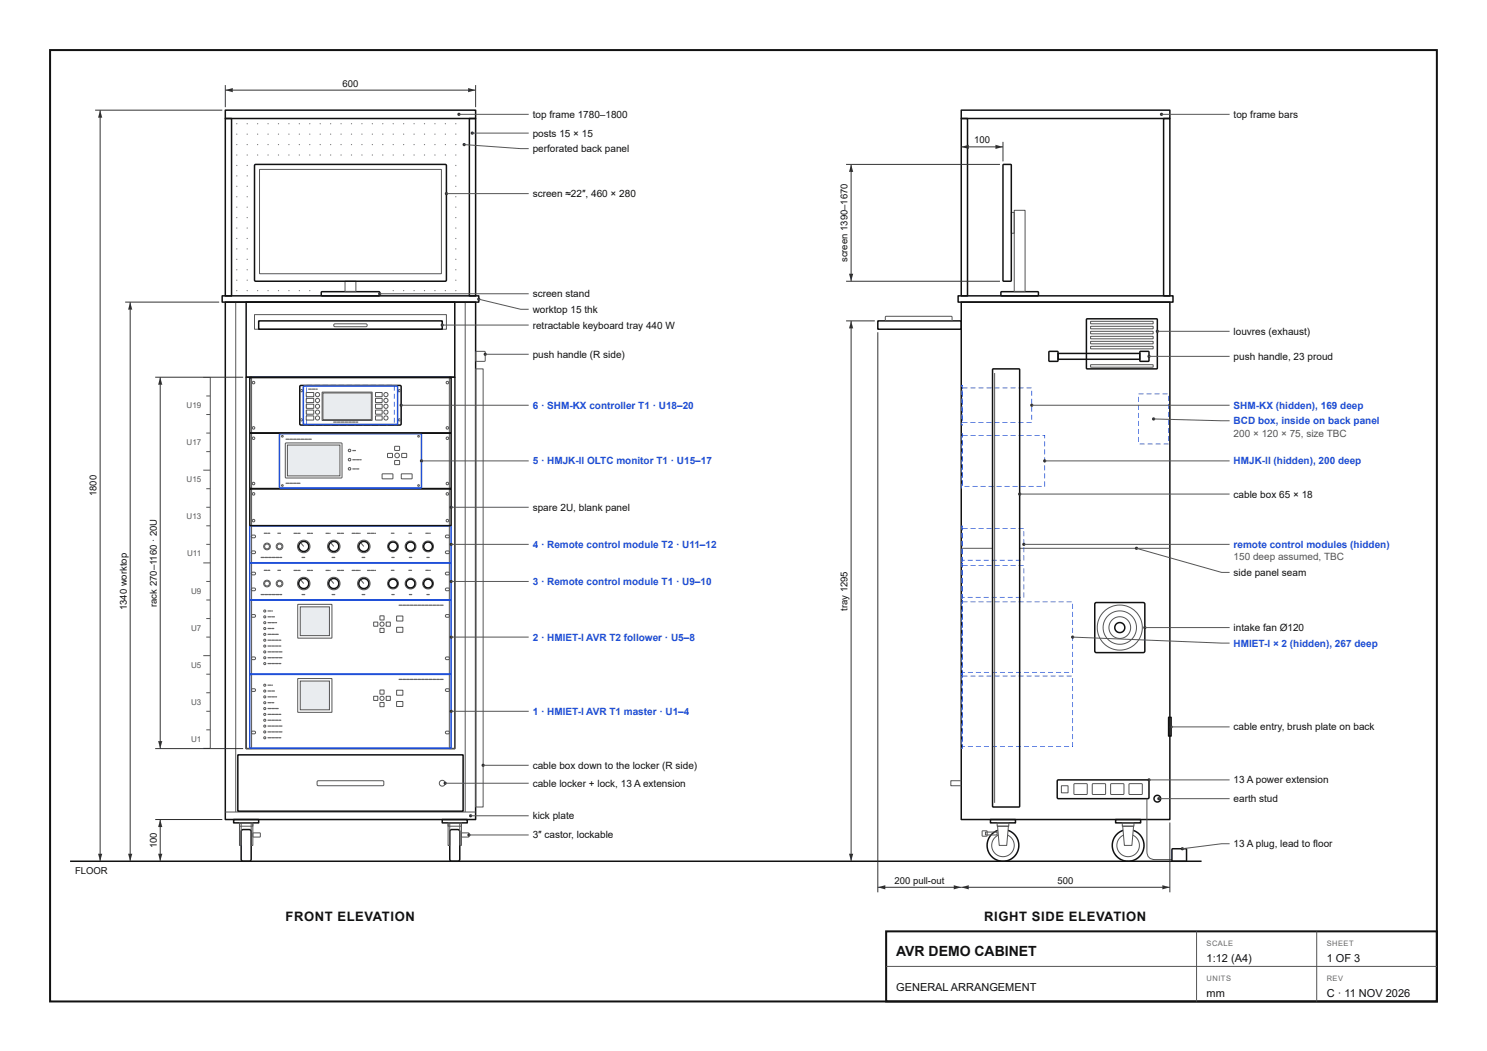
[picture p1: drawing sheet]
<svg xmlns="http://www.w3.org/2000/svg" width="297mm" height="210mm" viewBox="0 0 297 210" stroke-linecap="round" stroke-linejoin="round" font-family="sans-serif">
<path d="M45 60.3h50v103.4h-50zM49.2 75.3h41.6v74.2h-41.6zM47.5 150.8l44.9-.1 .1 11.2-44.9 .1zM14 172h226M46.7 163.7h5v.6h-5zM48.3 165.8l.3-.1h1.2l.4 .3v5.6l-.4 .4h-1.3l-.3-.3v-5.6zM88.3 163.7h5v.6h-5zM90 165.8l.3-.1h1.2l.3 .3v5.6l-.3 .4h-1.3l-.4-.3v-5.6z" fill="none" stroke="#111" stroke-width=".3"/>
<g fill="none" stroke="#555" stroke-width=".2">
<path d="M47.1 60.3v101.9M49.2 75.3h1.1v74.2h-1.1zM89.8 75.3h1v74.2h-1zM92.9 60.3v101.9M50.3 137.6l.5-.1a.27 .27 0 0 1 .2 .3 .27 .27 0 0 1-.2 .3l-.5-.1zM89 137.6l.5-.1a.27 .27 0 0 1 .3 .3 .27 .27 0 0 1-.3 .3l-.5-.1zM50.3 146.1l.5-.1a.27 .27 0 0 1 .2 .3 .27 .27 0 0 1-.2 .3l-.5-.1zM63.4 156l13-.1 .2 .2 .1 .6-.3 .2h-12.8l-.2-.1zM89 146.1l.5-.1a.27 .27 0 0 1 .3 .3 .27 .27 0 0 1-.3 .3l-.5-.1zM45 162.2h50M47.8 164.3h.4v4.5h-.4zM47.8 164.3h2.7v.7h-2.7z"/>
<path d="M50.2 164.3h.3v4.5h-.3zM50.5 166.4l1.4-.1 .1 .8-1.4 .1zM89.5 164.3h.3v4.5h-.3zM89.5 164.3h2.7v.7h-2.7zM91.8 164.3h.4v4.5h-.4zM92.2 166.4l1.4-.1 .1 .8-1.5 .1z"/>
<circle cx="52.9" cy="136.8" r=".21"/>
<circle cx="88.3" cy="156.4" r=".58"/>
</g>
<path d="M49.9 134.7h40.2v14.7h-40.2z" fill="none" stroke="#1d4ed8" stroke-width=".3"/>
<path d="M53.5 136.7h.6l.1 .1-.6 .2zM54.2 136.9a.16 .16 0 0 1 .3 0 .16 .16 0 0 1-.3 0z" fill="#666"/>
<circle cx="52.9" cy="138" r=".21" fill="none" stroke="#555" stroke-width=".2"/>
<path d="M53.5 137.9h.6l.1 .1-.6 .1zM54.2 137.9h.6l.1 .1-.6 .1z" fill="#666"/>
<circle cx="52.9" cy="139.2" r=".21" fill="none" stroke="#555" stroke-width=".2"/>
<path d="M53.5 139.1l.6-.1 .1 .2-.6 .1zM54.2 139.1l.6-.1 .1 .2-.6 .1zM55 139.1l.3-.1v.2l-.3 .1z" fill="#666"/>
<circle cx="52.9" cy="140.3" r=".21" fill="none" stroke="#555" stroke-width=".2"/>
<path d="M53.5 140.2h.6l.1 .1-.6 .2zM54.2 140.2h.5l.1 .2h-.5z" fill="#666"/>
<circle cx="52.9" cy="141.5" r=".21" fill="none" stroke="#555" stroke-width=".2"/>
<path d="M53.5 141.4h.6l.1 .1-.6 .1zM54.2 141.4h.6l.1 .1-.6 .1zM55 141.4h.6l.1 .1-.6 .1z" fill="#666"/>
<circle cx="52.9" cy="142.7" r=".21" fill="none" stroke="#555" stroke-width=".2"/>
<path d="M53.5 142.6l.6-.1 .1 .2-.6 .1zM54.2 142.6l.6-.1 .1 .2-.6 .1zM55 142.6l.6-.1 .1 .2-.6 .1zM55.7 142.6l.4-.1 .1 .2-.4 .1z" fill="#666"/>
<circle cx="52.9" cy="143.8" r=".21" fill="none" stroke="#555" stroke-width=".2"/>
<path d="M53.5 143.7h.6l.1 .1-.6 .2zM54.2 143.7h.6l.1 .1-.6 .2zM55 143.7h.6l.1 .1-.6 .2zM55.7 143.7h.4l.1 .2h-.4z" fill="#666"/>
<circle cx="52.9" cy="145" r=".21" fill="none" stroke="#555" stroke-width=".2"/>
<path d="M53.5 144.9h.6l.1 .1-.6 .1zM54.2 144.9h.6l.1 .1-.6 .1zM55 144.9h.6l.1 .1-.6 .1zM55.7 144.9h.6l.1 .1-.6 .1z" fill="#666"/>
<circle cx="52.9" cy="146.2" r=".21" fill="none" stroke="#555" stroke-width=".2"/>
<path d="M53.5 146.1l.6-.1 .1 .2-.6 .1zM54.2 146.1l.6-.1 .1 .2-.6 .1zM55 146.1l.6-.1 .1 .2-.6 .1zM55.7 146.1l.6-.1 .1 .2-.6 .1z" fill="#666"/>
<circle cx="52.9" cy="147.3" r=".21" fill="none" stroke="#555" stroke-width=".2"/>
<path d="M53.5 147.2h.6l.1 .1-.6 .2zM54.2 147.2h.6l.1 .1-.6 .2zM55 147.2h.6l.1 .1-.6 .2zM55.7 147.2h.4l.1 .2h-.4z" fill="#666"/>
<path d="M59.5 135.5h6.8v6.7h-6.8z" fill="none" stroke="#555" stroke-width=".2"/>
<path d="M60 136h5.8v5.8h-5.8z" fill="#e9ecef"/>
<g fill="none" stroke="#555" stroke-width=".2">
<path d="M60 136h5.8v5.8h-5.8zM74.7 139.1h.7v.8h-.7zM75.9 137.8h.8v.8h-.8zM77.2 139.1h.7v.8h-.7zM79.2 137.9h1.2v.9h-1.2zM75.9 140.3h.8v.8h-.8zM79.2 140.1h1.2v1h-1.2z"/>
<circle cx="76.3" cy="139.5" r=".42"/>
</g>
<path d="M79.6 135.6h.6l.2 .1-.7 .1zM80.4 135.6h.6l.1 .1-.6 .1zM81.1 135.6h.6l.2 .1-.7 .1zM81.9 135.6h.6l.1 .1-.6 .1zM82.6 135.6h.6l.2 .1-.7 .1zM83.4 135.6h.6l.1 .1-.6 .1zM84.1 135.6h.6l.2 .1-.7 .1zM84.9 135.6h.6l.1 .1-.6 .1zM85.6 135.6h.6l.2 .1-.7 .1zM86.4 135.6h.6l.1 .1-.6 .1zM87.1 135.6h.6l.2 .1-.7 .1zM87.9 135.6h.6l.1 .1-.6 .1z" fill="#666"/>
<path d="M49.9 119.9h40.2v14.7h-40.2z" fill="none" stroke="#1d4ed8" stroke-width=".3"/>
<g fill="none" stroke="#555" stroke-width=".2">
<path d="M50.3 131.3l.5-.1a.27 .27 0 0 1 .2 .3 .27 .27 0 0 1-.2 .2h-.5zM50.3 122.8l.5-.1a.27 .27 0 0 1 .2 .3 .27 .27 0 0 1-.2 .3l-.5-.1zM89 131.3l.5-.1a.27 .27 0 0 1 .3 .3 .27 .27 0 0 1-.3 .2h-.5zM89 122.8l.5-.1a.27 .27 0 0 1 .3 .3 .27 .27 0 0 1-.3 .3l-.5-.1z"/>
<circle cx="52.9" cy="122" r=".21"/>
</g>
<path d="M53.5 121.9h.6l.1 .1-.6 .1zM54.2 122a.16 .16 0 0 1 .3 0 .16 .16 0 0 1-.3 0z" fill="#666"/>
<circle cx="52.9" cy="123.2" r=".21" fill="none" stroke="#555" stroke-width=".2"/>
<path d="M53.5 123.1h.6l.1 .1-.6 .1zM54.2 123.1h.6l.1 .1-.6 .1z" fill="#666"/>
<circle cx="52.9" cy="124.4" r=".21" fill="none" stroke="#555" stroke-width=".2"/>
<path d="M53.5 124.3l.6-.1 .1 .1-.6 .2zM54.2 124.3l.6-.1 .1 .1-.6 .2zM55 124.3l.3-.1v.2l-.3 .1z" fill="#666"/>
<circle cx="52.9" cy="125.5" r=".21" fill="none" stroke="#555" stroke-width=".2"/>
<path d="M53.5 125.4h.6l.1 .1-.6 .1zM54.2 125.4h.5l.1 .2h-.5z" fill="#666"/>
<circle cx="52.9" cy="126.7" r=".21" fill="none" stroke="#555" stroke-width=".2"/>
<path d="M53.5 126.6h.6l.1 .1-.6 .1zM54.2 126.6h.6l.1 .1-.6 .1zM55 126.6h.6l.1 .1-.6 .1z" fill="#666"/>
<circle cx="52.9" cy="127.9" r=".21" fill="none" stroke="#555" stroke-width=".2"/>
<path d="M53.5 127.8l.6-.1 .1 .1-.6 .2zM54.2 127.8l.6-.1 .1 .1-.6 .2zM55 127.8l.6-.1 .1 .1-.6 .2zM55.7 127.8l.4-.1 .1 .2-.4 .1z" fill="#666"/>
<circle cx="52.9" cy="129" r=".21" fill="none" stroke="#555" stroke-width=".2"/>
<path d="M53.5 128.9h.6l.1 .1-.6 .1zM54.2 128.9h.6l.1 .1-.6 .1zM55 128.9h.6l.1 .1-.6 .1zM55.7 128.9h.4l.1 .2h-.4z" fill="#666"/>
<circle cx="52.9" cy="130.2" r=".21" fill="none" stroke="#555" stroke-width=".2"/>
<path d="M53.5 130.1h.6l.1 .1-.6 .1zM54.2 130.1h.6l.1 .1-.6 .1zM55 130.1h.6l.1 .1-.6 .1zM55.7 130.1h.6l.1 .1-.6 .1z" fill="#666"/>
<circle cx="52.9" cy="131.4" r=".21" fill="none" stroke="#555" stroke-width=".2"/>
<path d="M53.5 131.3l.6-.1 .1 .1-.6 .2zM54.2 131.3l.6-.1 .1 .1-.6 .2zM55 131.3l.6-.1 .1 .1-.6 .2zM55.7 131.3l.6-.1 .1 .1-.6 .2z" fill="#666"/>
<circle cx="52.9" cy="132.5" r=".21" fill="none" stroke="#555" stroke-width=".2"/>
<path d="M53.5 132.4h.6l.1 .1-.6 .1zM54.2 132.4h.6l.1 .1-.6 .1zM55 132.4h.6l.1 .1-.6 .1zM55.7 132.4h.4l.1 .2h-.4z" fill="#666"/>
<path d="M59.5 120.7h6.8v6.7h-6.8z" fill="none" stroke="#555" stroke-width=".2"/>
<path d="M60 121.2h5.8v5.7h-5.8z" fill="#e9ecef"/>
<g fill="none" stroke="#555" stroke-width=".2">
<path d="M60 121.2h5.8v5.7h-5.8zM74.7 124.3h.7v.7h-.7zM75.9 123h.8v.8h-.8zM75.9 125.5h.8v.8h-.8zM77.2 124.3h.7v.7h-.7zM79.2 123h1.2v1h-1.2zM79.2 125.3h1.2v1h-1.2z"/>
<circle cx="76.3" cy="124.6" r=".42"/>
</g>
<path d="M79.6 120.8l.6-.1 .2 .2-.7 .1zM80.4 120.8l.6-.1 .1 .2-.6 .1zM81.1 120.8l.6-.1 .2 .2-.7 .1zM81.9 120.8l.6-.1 .1 .2-.6 .1zM82.6 120.8l.6-.1 .2 .2-.7 .1zM83.4 120.8l.6-.1 .1 .2-.6 .1zM84.1 120.8l.6-.1 .2 .2-.7 .1zM84.9 120.8l.6-.1 .1 .2-.6 .1zM85.6 120.8l.6-.1 .2 .2-.7 .1zM86.4 120.8l.6-.1 .1 .2-.6 .1zM87.1 120.8l.6-.1 .2 .2-.7 .1zM87.9 120.8l.6-.1 .1 .2-.6 .1z" fill="#666"/>
<path d="M49.9 112.5l40.1-.1 .1 7.3-40.1 .1z" fill="none" stroke="#1d4ed8" stroke-width=".3"/>
<g fill="none" stroke="#555" stroke-width=".2">
<path d="M50.3 117.5l.5-.1a.27 .27 0 0 1 .2 .3 .27 .27 0 0 1-.2 .3l-.5-.1zM50.3 114.3h.5a.27 .27 0 0 1 .2 .2 .27 .27 0 0 1-.2 .3l-.5-.1zM89 117.5l.5-.1a.27 .27 0 0 1 .3 .3 .27 .27 0 0 1-.3 .3l-.5-.1zM89 114.3h.5a.27 .27 0 0 1 .3 .2 .27 .27 0 0 1-.3 .3l-.5-.1z"/>
<circle cx="53.3" cy="116.5" r=".67"/>
<circle cx="53.3" cy="116.5" r=".48"/>
</g>
<path d="M52.7 113.8h.6l.1 .1-.6 .1zM53.5 113.8h.4l.1 .1-.5 .1z" fill="#666"/>
<g fill="none" stroke="#555" stroke-width=".2">
<circle cx="55.8" cy="116.5" r=".67"/>
<circle cx="55.8" cy="116.5" r=".48"/>
</g>
<g fill="#666">
<path d="M55.4 113.8h.6l.1 .1-.6 .1z"/>
<path d="M52.1 118.6h.6l.1 .1-.6 .2zM52.8 118.6h.6l.1 .1-.6 .2zM53.6 118.6h.6l.1 .1-.6 .2zM54.3 118.6h.6l.1 .1-.6 .2zM55.1 118.6h.6l.1 .1-.6 .2zM55.8 118.6h.5l.1 .2-.5 .1z"/>
</g>
<g fill="none" stroke="#555" stroke-width=".2">
<path d="M60.1 115.8l.6 .7"/>
<circle cx="60.7" cy="116.5" r="1.25"/>
</g>
<circle cx="60.7" cy="116.5" r="1" fill="none" stroke="#111" stroke-width=".3"/>
<g fill="#666">
<path d="M60.3 118.6h.5l.2 .1-.7 .2z"/>
<path d="M58.7 113.8h.5l.2 .1-.7 .1zM59.4 113.8h.5l.1 .1-.5 .1z"/>
<path d="M61.3 113.8h.6l.1 .1-.6 .1zM62.1 113.8h.3l.1 .2h-.4z"/>
</g>
<g fill="none" stroke="#555" stroke-width=".2">
<path d="M66.1 115.8l.6 .7"/>
<circle cx="66.7" cy="116.5" r="1.25"/>
</g>
<circle cx="66.7" cy="116.5" r="1" fill="none" stroke="#111" stroke-width=".3"/>
<g fill="#666">
<path d="M66.3 118.6h.5l.2 .1-.7 .2z"/>
<path d="M65 113.8h.6l.2 .1-.7 .1zM65.8 113.9a.14 .14 0 0 1 .2 0 .14 .14 0 0 1-.2 0z"/>
<path d="M67.3 113.8h.6l.1 .1-.6 .1zM68.1 113.8h.5l.1 .1-.5 .1z"/>
</g>
<g fill="none" stroke="#555" stroke-width=".2">
<path d="M72.1 115.8l.6 .7"/>
<circle cx="72.7" cy="116.5" r="1.25"/>
</g>
<circle cx="72.7" cy="116.5" r="1" fill="none" stroke="#111" stroke-width=".3"/>
<g fill="#666">
<path d="M72.3 118.6h.5l.2 .1-.7 .2z"/>
<path d="M70.3 113.8h.5l.2 .1-.7 .1zM71 113.8h.6l.1 .1-.6 .1zM71.7 113.9a.15 .15 0 0 1 .3 0 .15 .15 0 0 1-.3 0z"/>
<path d="M73.3 113.8h.6l.1 .1-.6 .1zM74.1 113.8h.6l.1 .1-.6 .1zM74.8 113.9a.15 .15 0 0 1 .3 0 .15 .15 0 0 1-.3 0z"/>
</g>
<circle cx="78.5" cy="116.5" r="1.08" fill="none" stroke="#555" stroke-width=".2"/>
<circle cx="78.5" cy="116.5" r=".88" fill="none" stroke="#111" stroke-width=".3"/>
<g fill="#666">
<path d="M78.1 113.8h.6l.1 .1-.6 .1z"/>
<path d="M78.2 118.6h.5l.1 .1-.5 .2z"/>
</g>
<circle cx="82" cy="116.5" r="1.08" fill="none" stroke="#555" stroke-width=".2"/>
<circle cx="82" cy="116.5" r=".88" fill="none" stroke="#111" stroke-width=".3"/>
<g fill="#666">
<path d="M81.6 113.8h.6l.1 .1-.6 .1z"/>
<path d="M81.7 118.6h.5l.1 .1-.5 .2z"/>
</g>
<circle cx="85.5" cy="116.5" r="1.08" fill="none" stroke="#555" stroke-width=".2"/>
<circle cx="85.5" cy="116.5" r=".88" fill="none" stroke="#111" stroke-width=".3"/>
<g fill="#666">
<path d="M85.2 118.6h.5l.1 .1-.5 .2z"/>
<path d="M85 113.8h.6l.1 .1-.6 .1zM85.7 113.9a.16 .16 0 0 1 .3 0 .16 .16 0 0 1-.3 0z"/>
</g>
<path d="M49.9 105.1l40.1-.1 .1 7.3-40.1 .1z" fill="none" stroke="#1d4ed8" stroke-width=".3"/>
<g fill="none" stroke="#555" stroke-width=".2">
<path d="M50.3 110.1l.5-.1a.27 .27 0 0 1 .2 .3 .27 .27 0 0 1-.2 .3l-.5-.1zM50.3 106.9h.5a.27 .27 0 0 1 .2 .2 .27 .27 0 0 1-.2 .3l-.5-.1zM89 110.1l.5-.1a.27 .27 0 0 1 .3 .3 .27 .27 0 0 1-.3 .3l-.5-.1zM89 106.9h.5a.27 .27 0 0 1 .3 .2 .27 .27 0 0 1-.3 .3l-.5-.1z"/>
<circle cx="53.3" cy="109.1" r=".67"/>
<circle cx="53.3" cy="109.1" r=".48"/>
</g>
<path d="M52.7 106.4h.6l.1 .1-.6 .1zM53.5 106.4h.4l.1 .1-.5 .1z" fill="#666"/>
<g fill="none" stroke="#555" stroke-width=".2">
<circle cx="55.8" cy="109.1" r=".67"/>
<circle cx="55.8" cy="109.1" r=".48"/>
</g>
<g fill="#666">
<path d="M55.4 106.4h.6l.1 .1-.6 .1z"/>
<path d="M52.1 111.2h.6l.1 .1-.6 .2zM52.8 111.2h.6l.1 .1-.6 .2zM53.6 111.2h.6l.1 .1-.6 .2zM54.3 111.2h.6l.1 .1-.6 .2zM55.1 111.2h.6l.1 .1-.6 .2zM55.8 111.2h.5l.1 .2h-.5z"/>
</g>
<g fill="none" stroke="#555" stroke-width=".2">
<path d="M60.1 108.4l.6 .7"/>
<circle cx="60.7" cy="109.1" r="1.25"/>
</g>
<circle cx="60.7" cy="109.1" r="1" fill="none" stroke="#111" stroke-width=".3"/>
<g fill="#666">
<path d="M60.3 111.2h.5l.2 .1-.7 .2z"/>
<path d="M58.7 106.4h.5l.2 .1-.7 .1zM59.4 106.4h.5l.1 .1-.5 .1z"/>
<path d="M61.3 106.4h.6l.1 .1-.6 .1zM62.1 106.4h.3l.1 .2h-.4z"/>
</g>
<g fill="none" stroke="#555" stroke-width=".2">
<path d="M66.1 108.4l.6 .7"/>
<circle cx="66.7" cy="109.1" r="1.25"/>
</g>
<circle cx="66.7" cy="109.1" r="1" fill="none" stroke="#111" stroke-width=".3"/>
<g fill="#666">
<path d="M66.3 111.2h.5l.2 .1-.7 .2z"/>
<path d="M65 106.4h.6l.2 .1-.7 .1zM65.8 106.5a.14 .14 0 0 1 .2 0 .14 .14 0 0 1-.2 0z"/>
<path d="M67.3 106.4h.6l.1 .1-.6 .1zM68.1 106.4h.5l.1 .1-.5 .1z"/>
</g>
<g fill="none" stroke="#555" stroke-width=".2">
<path d="M72.1 108.4l.6 .7"/>
<circle cx="72.7" cy="109.1" r="1.25"/>
</g>
<circle cx="72.7" cy="109.1" r="1" fill="none" stroke="#111" stroke-width=".3"/>
<g fill="#666">
<path d="M72.3 111.2h.5l.2 .1-.7 .2z"/>
<path d="M70.3 106.4h.5l.2 .1-.7 .1zM71 106.4h.6l.1 .1-.6 .1zM71.7 106.5a.15 .15 0 0 1 .3 0 .15 .15 0 0 1-.3 0z"/>
<path d="M73.3 106.4h.6l.1 .1-.6 .1zM74.1 106.4h.6l.1 .1-.6 .1zM74.8 106.5a.15 .15 0 0 1 .3 0 .15 .15 0 0 1-.3 0z"/>
</g>
<circle cx="78.5" cy="109.1" r="1.08" fill="none" stroke="#555" stroke-width=".2"/>
<circle cx="78.5" cy="109.1" r=".88" fill="none" stroke="#111" stroke-width=".3"/>
<g fill="#666">
<path d="M78.1 106.4h.6l.1 .1-.6 .1z"/>
<path d="M78.2 111.2h.5l.1 .1-.5 .2z"/>
</g>
<circle cx="82" cy="109.1" r="1.08" fill="none" stroke="#555" stroke-width=".2"/>
<circle cx="82" cy="109.1" r=".88" fill="none" stroke="#111" stroke-width=".3"/>
<g fill="#666">
<path d="M81.6 106.4h.6l.1 .1-.6 .1z"/>
<path d="M81.7 111.2h.5l.1 .1-.5 .2z"/>
</g>
<circle cx="85.5" cy="109.1" r="1.08" fill="none" stroke="#555" stroke-width=".2"/>
<circle cx="85.5" cy="109.1" r=".88" fill="none" stroke="#111" stroke-width=".3"/>
<g fill="#666">
<path d="M85.2 111.2h.5l.1 .1-.5 .2z"/>
<path d="M85 106.4h.6l.1 .1-.6 .1zM85.7 106.5a.16 .16 0 0 1 .3 0 .16 .16 0 0 1-.3 0z"/>
</g>
<path d="M49.9 97.7l40.1-.1 .1 7.3-40.1 .1zM49.9 86.5h40.1l.1 11-40.1 .1z" fill="none" stroke="#111" stroke-width=".3"/>
<g fill="none" stroke="#555" stroke-width=".2">
<circle cx="50.6" cy="96.6" r=".25"/>
<circle cx="50.6" cy="98.6" r=".25"/>
<circle cx="50.6" cy="87.5" r=".25"/>
<circle cx="56.4" cy="97" r=".17"/>
<circle cx="56.4" cy="87.1" r=".17"/>
<circle cx="83.6" cy="87.1" r=".17"/>
<circle cx="83.6" cy="97" r=".17"/>
<circle cx="89.4" cy="98.6" r=".25"/>
<circle cx="89.4" cy="96.6" r=".25"/>
<circle cx="89.4" cy="87.5" r=".25"/>
<circle cx="50.6" cy="104" r=".25"/>
<circle cx="89.4" cy="104" r=".25"/>
</g>
<path d="M55.9 86.7l28.2-.1 .1 .2v10.6l-.2 .1-28.1-.1-.1-.1z" fill="none" stroke="#1d4ed8" stroke-width=".3"/>
<path d="M57.1 87.6h.6l.1 .1-.6 .1zM57.8 87.6h.6l.1 .1-.6 .1zM58.6 87.6h.6l.1 .1-.6 .1zM59.3 87.6h.6l.1 .1-.6 .1zM60.1 87.6h.6l.1 .1-.6 .1zM60.8 87.6h.6l.1 .1-.6 .1zM61.6 87.6h.6l.1 .1-.6 .1z" fill="#666"/>
<path d="M57 88.5h11.2l.1 .1v6.8l-.2 .1-11-.1-.1-.1z" fill="none" stroke="#555" stroke-width=".2"/>
<path d="M57.4 88.9h10.5v6.1h-10.5z" fill="#e9ecef"/>
<g fill="none" stroke="#555" stroke-width=".2">
<path d="M57.4 88.9h10.5v6.1h-10.5z"/>
<circle cx="69.8" cy="90" r=".25"/>
</g>
<path d="M70.4 89.9h.6l.1 .1-.6 .1z" fill="#666"/>
<circle cx="69.8" cy="91.8" r=".25" fill="none" stroke="#555" stroke-width=".2"/>
<path d="M70.4 91.7h.6l.1 .1-.6 .1zM71.1 91.7h.6l.2 .1-.7 .1zM71.9 91.8a.17 .17 0 0 1 .3 0 .17 .17 0 0 1-.3 0z" fill="#666"/>
<circle cx="69.8" cy="93.6" r=".25" fill="none" stroke="#555" stroke-width=".2"/>
<path d="M70.4 93.6l.6-.1 .1 .1-.6 .2zM71.1 93.6l.6-.1 .1 .1-.6 .2z" fill="#666"/>
<g fill="none" stroke="#555" stroke-width=".2">
<path d="M76.4 94.7l2-.1 .1 .9-2.1 .1zM77.4 90.6h1v.7h-1zM78.9 89.2h.9v.7h-.9zM78.9 92h.9v.8h-.9zM80.2 94.7l2-.1 .1 .9-2.1 .1zM80.3 90.6h.9v.7h-.9z"/>
<circle cx="79.3" cy="91" r=".46"/>
</g>
<path d="M57.1 96.4h.6l.1 .1-.6 .1zM57.8 96.4h.6l.1 .1-.6 .1zM58.6 96.4h.6l.1 .1-.6 .1zM59.3 96.4h.6l.1 .1-.6 .1z" fill="#666"/>
<path d="M49.9 75.4h40.1l.1 11-40.1 .1z" fill="none" stroke="#111" stroke-width=".3"/>
<g fill="none" stroke="#555" stroke-width=".2">
<circle cx="50.6" cy="76.4" r=".25"/>
<circle cx="89.4" cy="76.4" r=".25"/>
<circle cx="50.6" cy="85.5" r=".25"/>
<circle cx="89.4" cy="85.5" r=".25"/>
</g>
<path d="M62.9 76.9h1v.1h-1zM64.5 76.9h1v.1h-1zM66.1 76.9h1v.1h-1zM67.7 76.9h1v.1h-1zM69.3 76.9h1v.1h-1zM70.9 76.9h1v.1h-1zM72.5 76.9h1v.1h-1zM74.1 76.9h1v.1h-1zM75.7 76.9h1v.1h-1zM77.3 76.9h1v.1h-1zM78.7 77h.1v1h-.1zM78.7 78.6h.1v1h-.1zM78.7 80.2h.1v1h-.1zM78.7 81.8h.1v1h-.1zM78.7 83.4h.1v1h-.1zM77.7 84.9h1v.1h-1zM76.1 84.9h1v.1h-1zM74.5 84.9h1v.1h-1zM72.9 84.9h1v.1h-1zM71.3 84.9h1v.1h-1zM69.7 84.9h1v.1h-1zM68.1 84.9h1v.1h-1zM66.5 84.9h1v.1h-1zM64.9 84.9h1v.1h-1zM63.3 84.9h1v.1h-1zM61.7 84.9h1v.1h-1zM61.2 83.7h.1v1h-.1zM61.2 82.1h.1v1h-.1zM61.2 80.5h.1v1h-.1zM61.2 78.9h.1v1h-.1zM61.2 77.3h.1v1h-.1zM61.3 76.9h1v.1h-1z" fill="#1d4ed8"/>
<path d="M59.9 77h20.1l.1 .2v7.5l-.2 .2h-19.9l-.1-.3z" fill="none" stroke="#111" stroke-width=".3"/>
<g fill="none" stroke="#555" stroke-width=".2">
<circle cx="60.3" cy="78" r=".22"/>
<circle cx="79.8" cy="78" r=".22"/>
<circle cx="60.3" cy="83.8" r=".22"/>
<circle cx="79.8" cy="83.8" r=".22"/>
</g>
<path d="M60.6 77.2l18.7-.1 .1 .2v7.3l-.2 .2-18.5-.1-.1-.1z" fill="none" stroke="#1d4ed8" stroke-width=".3"/>
<path d="M61.6 77.6h.6l.1 .1-.6 .1zM62.3 77.6h.6l.1 .1-.6 .1zM63.1 77.6h.3l.1 .2h-.4z" fill="#666"/>
<g fill="none" stroke="#555" stroke-width=".2">
<path d="M61.2 78.4h1.4v.8h-1.4zM61.2 79.6h1.4v.8h-1.4zM64.4 78.3h9.9v5.7h-9.9zM75 78.4h1.3v.8h-1.3zM75 79.6h1.3v.8h-1.3zM61.2 80.7h1.4v.8h-1.4zM61.2 81.9h1.4v.8h-1.4zM61.2 83.1h1.4v.8h-1.4zM75 80.7h1.3v.8h-1.3zM75 81.9h1.3v.8h-1.3zM75 83.1h1.3v.8h-1.3z"/>
<circle cx="63.4" cy="80" r=".42"/>
<circle cx="63.4" cy="78.8" r=".42"/>
<circle cx="77.1" cy="80" r=".42"/>
<circle cx="77.1" cy="78.8" r=".42"/>
<circle cx="63.4" cy="83.5" r=".42"/>
<circle cx="63.4" cy="82.3" r=".42"/>
<circle cx="63.4" cy="81.1" r=".42"/>
<circle cx="77.1" cy="83.5" r=".42"/>
<circle cx="77.1" cy="82.3" r=".42"/>
<circle cx="77.1" cy="81.1" r=".42"/>
</g>
<path d="M64.5 78.5h9.7v5.3h-9.7z" fill="#e9ecef"/>
<path d="M64.5 78.5h9.7v5.3h-9.7z" fill="none" stroke="#555" stroke-width=".2"/>
<path d="M66.6 84.2h.6l.1 .1-.6 .1zM67.3 84.2h.6l.1 .1-.6 .1zM68.1 84.2h.6l.1 .1-.6 .1zM68.8 84.2h.6l.1 .1-.6 .1zM69.6 84.2h.6l.1 .1-.6 .1zM70.3 84.2h.6l.1 .1-.6 .1zM71.1 84.2h.4l.1 .1-.5 .1z" fill="#666"/>
<path d="M44.4 59.1h51.2v1.2h-51.2zM49.2 60.3h41.6v15h-41.6zM51.7 64.1h36.6v1.6h-36.5z" fill="none" stroke="#111" stroke-width=".3"/>
<path d="M50.8 62.8h38.4v2.9h-38.4zM66.7 64.7h6.4a.29 .29 0 0 1 .2 .3 .29 .29 0 0 1-.2 .2h-6.2l-.2-.1z" fill="none" stroke="#555" stroke-width=".2"/>
<g fill="#777">
<circle cx="47.3" cy="58" r=".12"/>
<circle cx="47.3" cy="56" r=".12"/>
<circle cx="47.3" cy="53.9" r=".12"/>
<circle cx="47.3" cy="51.8" r=".12"/>
<circle cx="47.3" cy="49.7" r=".12"/>
<circle cx="47.3" cy="47.6" r=".12"/>
<circle cx="47.3" cy="45.5" r=".12"/>
<circle cx="47.3" cy="43.5" r=".12"/>
<circle cx="47.3" cy="41.4" r=".12"/>
<circle cx="47.3" cy="39.3" r=".12"/>
<circle cx="47.3" cy="37.2" r=".12"/>
<circle cx="47.3" cy="35.1" r=".12"/>
<circle cx="47.3" cy="33" r=".12"/>
<circle cx="47.3" cy="31" r=".12"/>
<circle cx="47.3" cy="28.9" r=".12"/>
<circle cx="47.3" cy="26.8" r=".12"/>
<circle cx="47.3" cy="24.7" r=".12"/>
<circle cx="49.4" cy="58" r=".12"/>
<circle cx="49.4" cy="56" r=".12"/>
<circle cx="49.4" cy="53.9" r=".12"/>
<circle cx="49.4" cy="51.8" r=".12"/>
<circle cx="49.4" cy="49.7" r=".12"/>
<circle cx="49.4" cy="47.6" r=".12"/>
<circle cx="49.4" cy="45.5" r=".12"/>
<circle cx="49.4" cy="43.5" r=".12"/>
<circle cx="49.4" cy="41.4" r=".12"/>
<circle cx="49.4" cy="39.3" r=".12"/>
<circle cx="49.4" cy="37.2" r=".12"/>
<circle cx="49.4" cy="35.1" r=".12"/>
<circle cx="49.4" cy="33" r=".12"/>
<circle cx="49.4" cy="31" r=".12"/>
<circle cx="49.4" cy="28.9" r=".12"/>
<circle cx="49.4" cy="26.8" r=".12"/>
<circle cx="49.4" cy="24.7" r=".12"/>
<circle cx="51.5" cy="58" r=".12"/>
<circle cx="51.5" cy="31" r=".12"/>
<circle cx="51.5" cy="28.9" r=".12"/>
<circle cx="51.5" cy="26.8" r=".12"/>
<circle cx="51.5" cy="24.7" r=".12"/>
<circle cx="53.5" cy="58" r=".12"/>
<circle cx="53.5" cy="31" r=".12"/>
<circle cx="53.5" cy="28.9" r=".12"/>
<circle cx="53.5" cy="26.8" r=".12"/>
<circle cx="53.5" cy="24.7" r=".12"/>
<circle cx="55.6" cy="58" r=".12"/>
<circle cx="55.6" cy="31" r=".12"/>
<circle cx="55.6" cy="28.9" r=".12"/>
<circle cx="55.6" cy="26.8" r=".12"/>
<circle cx="55.6" cy="24.7" r=".12"/>
<circle cx="57.7" cy="58" r=".12"/>
<circle cx="57.7" cy="31" r=".12"/>
<circle cx="57.7" cy="28.9" r=".12"/>
<circle cx="57.7" cy="26.8" r=".12"/>
<circle cx="57.7" cy="24.7" r=".12"/>
<circle cx="59.8" cy="58" r=".12"/>
<circle cx="59.8" cy="31" r=".12"/>
<circle cx="59.8" cy="28.9" r=".12"/>
<circle cx="59.8" cy="26.8" r=".12"/>
<circle cx="59.8" cy="24.7" r=".12"/>
<circle cx="61.9" cy="58" r=".12"/>
<circle cx="61.9" cy="31" r=".12"/>
<circle cx="61.9" cy="28.9" r=".12"/>
<circle cx="61.9" cy="26.8" r=".12"/>
<circle cx="61.9" cy="24.7" r=".12"/>
<circle cx="64" cy="31" r=".12"/>
<circle cx="64" cy="28.9" r=".12"/>
<circle cx="64" cy="26.8" r=".12"/>
<circle cx="64" cy="24.7" r=".12"/>
<circle cx="66" cy="31" r=".12"/>
<circle cx="66" cy="28.9" r=".12"/>
<circle cx="66" cy="26.8" r=".12"/>
<circle cx="66" cy="24.7" r=".12"/>
<circle cx="68.1" cy="31" r=".12"/>
<circle cx="68.1" cy="28.9" r=".12"/>
<circle cx="68.1" cy="26.8" r=".12"/>
<circle cx="68.1" cy="24.7" r=".12"/>
<circle cx="70.2" cy="31" r=".12"/>
<circle cx="70.2" cy="28.9" r=".12"/>
<circle cx="70.2" cy="26.8" r=".12"/>
<circle cx="70.2" cy="24.7" r=".12"/>
<circle cx="72.3" cy="31" r=".12"/>
<circle cx="72.3" cy="28.9" r=".12"/>
<circle cx="72.3" cy="26.8" r=".12"/>
<circle cx="72.3" cy="24.7" r=".12"/>
<circle cx="74.4" cy="31" r=".12"/>
<circle cx="74.4" cy="28.9" r=".12"/>
<circle cx="74.4" cy="26.8" r=".12"/>
<circle cx="74.4" cy="24.7" r=".12"/>
<circle cx="76.5" cy="31" r=".12"/>
<circle cx="76.5" cy="28.9" r=".12"/>
<circle cx="76.5" cy="26.8" r=".12"/>
<circle cx="76.5" cy="24.7" r=".12"/>
<circle cx="78.5" cy="58" r=".12"/>
<circle cx="78.5" cy="31" r=".12"/>
<circle cx="78.5" cy="28.9" r=".12"/>
<circle cx="78.5" cy="26.8" r=".12"/>
<circle cx="78.5" cy="24.7" r=".12"/>
<circle cx="80.6" cy="58" r=".12"/>
<circle cx="80.6" cy="31" r=".12"/>
<circle cx="80.6" cy="28.9" r=".12"/>
<circle cx="80.6" cy="26.8" r=".12"/>
<circle cx="80.6" cy="24.7" r=".12"/>
<circle cx="82.7" cy="58" r=".12"/>
<circle cx="82.7" cy="31" r=".12"/>
<circle cx="82.7" cy="28.9" r=".12"/>
<circle cx="82.7" cy="26.8" r=".12"/>
<circle cx="82.7" cy="24.7" r=".12"/>
<circle cx="84.8" cy="58" r=".12"/>
<circle cx="84.8" cy="31" r=".12"/>
<circle cx="84.8" cy="28.9" r=".12"/>
<circle cx="84.8" cy="26.8" r=".12"/>
<circle cx="84.8" cy="24.7" r=".12"/>
<circle cx="86.9" cy="58" r=".12"/>
<circle cx="86.9" cy="31" r=".12"/>
<circle cx="86.9" cy="28.9" r=".12"/>
<circle cx="86.9" cy="26.8" r=".12"/>
<circle cx="86.9" cy="24.7" r=".12"/>
<circle cx="89" cy="58" r=".12"/>
<circle cx="89" cy="31" r=".12"/>
<circle cx="89" cy="28.9" r=".12"/>
<circle cx="89" cy="26.8" r=".12"/>
<circle cx="89" cy="24.7" r=".12"/>
<circle cx="91" cy="58" r=".12"/>
<circle cx="91" cy="56" r=".12"/>
<circle cx="91" cy="53.9" r=".12"/>
<circle cx="91" cy="51.8" r=".12"/>
<circle cx="91" cy="49.7" r=".12"/>
<circle cx="91" cy="47.6" r=".12"/>
<circle cx="91" cy="45.5" r=".12"/>
<circle cx="91" cy="43.5" r=".12"/>
<circle cx="91" cy="41.4" r=".12"/>
<circle cx="91" cy="39.3" r=".12"/>
<circle cx="91" cy="37.2" r=".12"/>
<circle cx="91" cy="35.1" r=".12"/>
<circle cx="91" cy="33" r=".12"/>
<circle cx="91" cy="31" r=".12"/>
<circle cx="91" cy="28.9" r=".12"/>
<circle cx="91" cy="26.8" r=".12"/>
<circle cx="91" cy="24.7" r=".12"/>
</g>
<g fill="none" stroke="#111" stroke-width=".3">
<path d="M45 23.7h1.3v35.4h-1.3zM45 22h50v1.7h-50zM50.9 32.9h38.1l.2 .2-.1 22.9-.2 .2-37.9-.1-.2-.2zM93.8 23.7h1.2v35.4h-1.2zM192 23.7h1.2v35.4h-1.2zM192 22h41.7v1.7h-41.7zM200.4 32.9l1.4-.1 .2 .2v23l-.2 .2h-1.3l-.2-.2zM232.4 23.7h1.3v35.4h-1.3zM64.2 58.3l11.5-.1 .1 .2v.5l-.1 .2h-11.4l-.1-.2zM191.4 59.1h42.9v1.2h-42.9zM200 58.3l7.2-.1 .2 .2v.5l-.2 .2h-7.1l-.2-.2zM175.4 64.1h16.5l.1 1.6h-16.6z"/>
<path d="M192 60.3h41.7v103.4h-41.7zM197.8 163.7h5v.6h-5zM222.8 163.7h5v.6h-5z"/>
<circle cx="200.3" cy="168.8" r="3.2"/>
<circle cx="225.3" cy="168.8" r="3.2"/>
</g>
<g fill="none" stroke="#555" stroke-width=".2">
<path d="M51.9 33.9h36.2v20.7h-36.2zM68.9 56.2h2.2v2h-2.2zM202 42.4h.6v4.2h-.6zM202.6 42h2.1v16.2h-2.1zM95 73.7h1.5v87.5h-1.5zM95 70.2h1.9v1.9h-1.9zM176.9 63.2h13.1l.2 .1v.6l-.2 .2h-13l-.2-.2zM192 109.5h6.2M203.7 109.5h30M192 155.9h-2.1v1h2.1M196.2 166h.9v1h-.9zM196.8 166.2h2.4v.5h-2.4z"/>
<path d="M199.2 164.3h2.3v.7h-2.3zM199.2 165h2.2l-.3 3.8h-1.5zM224.2 164.3h2.3v.7h-2.3zM224.2 165h2.2l-.3 3.8h-1.5z"/>
<circle cx="200.3" cy="168.8" r="2.25"/>
<circle cx="225.3" cy="168.8" r="2.25"/>
</g>
<g fill="#1d4ed8">
<path d="M192.2 136h.1v1h-.1zM192.2 137.6h.1v1h-.1zM192.2 139.2h.1v1h-.1zM192.2 140.8h.1v1h-.1zM192.2 142.4h.1v1h-.1zM192.2 144h.1v1h-.1zM192.2 145.6h.1v1h-.1zM192.2 147.2h.1v1h-.1zM192.2 148.8h.1v.7h-.4v-.2h.2l-.1 .1h.2zM191.9 147.7h.2v1h-.2zM191.9 146.1h.2v1h-.2zM191.9 144.5h.2v1h-.2zM191.9 142.9h.2v1h-.2zM191.9 141.3h.2v1h-.2zM191.9 139.7h.2v1h-.2zM191.9 138.1h.2v1h-.2zM191.9 136.5h.2v1h-.2zM191.9 134.9h.2v1h-.2zM192 134.6h.3v.8h-.1v-.7h-.2z"/>
<path d="M193.8 134.9h1v.2h-1zM195.4 134.9h1v.2h-1zM197 134.9h1v.2h-1zM198.6 134.9h1v.2h-1zM200.2 134.9h1v.2h-1zM201.8 134.9h1v.2h-1zM203.4 134.9h1v.2h-1zM205 134.9h1v.2h-1zM206.6 134.9h1v.2h-1zM208.2 134.9h1v.2h-1zM209.8 134.9h1v.2h-1zM211.4 134.9h1v.2h-1zM213 134.9h1v.2h-1zM214.2 135.4h.1v1h-.1zM214.2 137h.1v1h-.1zM214.2 138.6h.1v1h-.1zM214.2 140.2h.1v1h-.1zM214.2 141.8h.1v1h-.1zM214.2 143.4h.1v1h-.1zM214.2 145h.1v1h-.1zM214.2 146.6h.1v1h-.1zM214.2 148.2h.1v1h-.2v-.2l.1 .1zM212.5 149h1v.2h-1zM210.9 149h1v.2h-1zM209.3 149h1v.2h-1zM207.7 149h1v.2h-1zM206.1 149h1v.2h-1zM204.5 149h1v.2h-1zM202.9 149h1v.2h-1zM201.3 149h1v.2h-1zM199.7 149h1v.2h-1zM198.1 149h1v.2h-1zM196.5 149h1v.2h-1zM194.9 149h1v.2h-1zM193.3 149h1v.2h-1zM192.2 148.6h.1l-.1 .5 .5-.1v.2h-.5zM192.2 147h.1v1h-.1zM192.2 145.4h.1v1h-.1zM192.2 143.8h.1v1h-.1zM192.2 142.2h.1v1h-.1zM192.2 140.6h.1v1h-.1zM192.2 139h.1v1h-.1zM192.2 137.4h.1v1h-.1zM192.2 135.8h.1v1h-.1zM192.2 134.9h1v.2l-1-.1 .1 .2h-.1z"/>
<path d="M192.2 121.2h.1v1h-.1zM192.2 122.8h.1v1h-.1zM192.2 124.4h.1v1h-.1zM192.2 126h.1v1h-.1zM192.2 127.6h.1v1h-.1zM192.2 129.2h.1v1h-.1zM192.2 130.8h.1v1h-.1zM192.2 132.4h.1v1h-.1zM192.2 134h.1v.7h-.4v-.2h.2l-.1 .1h.2zM191.9 132.9h.2v1h-.2zM191.9 131.3h.2v1h-.2zM191.9 129.7h.2v1h-.2zM191.9 128.1h.2v1h-.2zM191.9 126.5h.2v1h-.2zM191.9 124.9h.2v1h-.2zM191.9 123.3h.2v1h-.2zM191.9 121.7h.2v1h-.2zM191.9 120.1h.2v1h-.2zM192 119.8h.3v.8h-.1v-.7h-.2z"/>
<path d="M193.8 120.1h1v.2h-1zM195.4 120.1h1v.2h-1zM197 120.1h1v.2h-1zM198.6 120.1h1v.2h-1zM200.2 120.1h1v.2h-1zM201.8 120.1h1v.2h-1zM203.4 120.1h1v.2h-1zM205 120.1h1v.2h-1zM206.6 120.1h1v.2h-1zM208.2 120.1h1v.2h-1zM209.8 120.1h1v.2h-1zM211.4 120.1h1v.2h-1zM213 120.1h1v.2h-1zM214.2 120.6h.1v1h-.1zM214.2 122.2h.1v1h-.1zM214.2 123.8h.1v1h-.1zM214.2 125.4h.1v1h-.1zM214.2 127h.1v1h-.1zM214.2 128.6h.1v1h-.1zM214.2 130.2h.1v1h-.1zM214.2 131.8h.1v1h-.1zM214.2 133.4h.1v.9h-.2v-.1l.1 .1zM212.5 134.2h1v.1h-1zM210.9 134.2h1v.1h-1zM209.3 134.2h1v.1h-1zM207.7 134.2h1v.1h-1zM206.1 134.2h1v.1h-1zM204.5 134.2h1v.1h-1zM202.9 134.2h1v.1h-1zM201.3 134.2h1v.1h-1zM199.7 134.2h1v.1h-1zM198.1 134.2h1v.1h-1zM196.5 134.2h1v.1h-1zM194.9 134.2h1v.1h-1zM193.3 134.2h1v.1h-1zM192.2 133.8h.1l-.1 .5 .5-.1v.1h-.5zM192.2 132.2h.1v1h-.1zM192.2 130.6h.1v1h-.1zM192.2 129h.1v1h-.1zM192.2 127.4h.1v1h-.1zM192.2 125.8h.1v1h-.1zM192.2 124.2h.1v1h-.1zM192.2 122.6h.1v1h-.1zM192.2 121h.1v1h-.1zM192.2 120.1h1v.2l-1-.1 .1 .2h-.1z"/>
<path d="M192.2 113.8h.1v1h-.1zM192.2 115.4h.1v1h-.1zM192.2 117h.1v1h-.1zM192.2 118.6h.1v1h-.1zM191.9 118.6h.2v1h-.2zM191.9 117h.2v1h-.2zM191.9 115.4h.2v1h-.2zM191.9 113.8h.2v1h-.2zM191.9 112.4h.4v.8h-.1v-.8h-.2l.1 .8h-.2z"/>
<path d="M193.8 112.9h1v.1h-1zM195.4 112.9h1v.1h-1zM197 112.9h1v.1h-1zM198.6 112.9h1v.1h-1zM200.2 112.9h1v.1h-1zM201.8 112.9h1v.1h-1zM203.4 112.9h1v.1h-1zM204.4 113.5h.2v1h-.2zM204.4 115.1h.2v1h-.2zM204.4 116.7h.2v1h-.2zM204.4 118.3h.2v1.1l-.1-.2-.1 .1zM202.9 119.2h1v.2h-1zM201.3 119.2h1v.2h-1zM199.7 119.2h1v.2h-1zM198.1 119.2h1v.2h-1zM196.5 119.2h1v.2h-1zM194.9 119.2h1v.2h-1zM193.3 119.2h1v.2h-1zM192.2 118.7h.1l-.1 .6 .5-.1v.2h-.5zM192.2 117.1h.1v1h-.1zM192.2 115.5h.1v1h-.1zM192.2 113.9h.1v1h-.1zM192.2 112.9h1v.1l-1-.1 .1 .4h-.1z"/>
<path d="M192.2 106.4h.1v1h-.1zM192.2 108h.1v1h-.1zM192.2 109.6h.1v1h-.1zM192.2 111.2h.1v1h-.1zM191.9 111.2h.2v1h-.2zM191.9 109.6h.2v1h-.2zM191.9 108h.2v1h-.2zM191.9 106.4h.2v1h-.2zM191.9 105h.4v.8h-.1v-.8h-.2l.1 .8h-.2z"/>
<path d="M193.8 105.5h1v.1h-1zM195.4 105.5h1v.1h-1zM197 105.5h1v.1h-1zM198.6 105.5h1v.1h-1zM200.2 105.5h1v.1h-1zM201.8 105.5h1v.1h-1zM203.4 105.5h1v.1h-1zM204.4 106.1h.2v1h-.2zM204.4 107.7h.2v1h-.2zM204.4 109.3h.2v1h-.2zM204.4 110.9h.2v1.1l-.1-.2-.1 .1zM202.9 111.8h1v.2h-1zM201.3 111.8h1v.2h-1zM199.7 111.8h1v.2h-1zM198.1 111.8h1v.2h-1zM196.5 111.8h1v.2h-1zM194.9 111.8h1v.2h-1zM193.3 111.8h1v.2h-1zM192.2 111.3h.1l-.1 .6 .5-.1v.2h-.5zM192.2 109.7h.1v1h-.1zM192.2 108.1h.1v1h-.1zM192.2 106.5h.1v1h-.1zM192.2 105.5h1v.1l-1-.1 .1 .4h-.1z"/>
<path d="M192.2 88h.1v1h-.1zM192.2 89.6h.1v1h-.1zM192.2 91.2h.1v1h-.1zM192.2 92.8h.1v1h-.1zM192.2 94.4h.1v1h-.1zM192.2 96h.1v1h-.1zM191.9 96.6h.2l-.1 .9 .1-.1v.1h-.2zM191.9 95h.2v1h-.2zM191.9 93.4h.2v1h-.2zM191.9 91.8h.2v1h-.2zM191.9 90.2h.2v1h-.2zM191.9 88.6h.2v1h-.2zM191.9 87h.2v1h-.2zM192 86.6h.3v.8h-.1v-.8l-.2 .1z"/>
<path d="M193.8 86.9h1v.1h-1zM195.4 86.9h1v.1h-1zM197 86.9h1v.1h-1zM198.6 86.9h1v.1h-1zM200.2 86.9h1v.1h-1zM201.8 86.9h1v.1h-1zM203.4 86.9h1v.1h-1zM205 86.9h1v.1h-1zM206.6 86.9h1v.1h-1zM208.2 86.9h.5v.6h-.1l.1-.5h-.5zM208.6 88.1h.1v1h-.1zM208.6 89.7h.1v1h-.1zM208.6 91.3h.1v1h-.1zM208.6 92.9h.1v1h-.1zM208.6 94.5h.1v1h-.1zM208.6 96.1h.1v1.1v-.1h-.1zM207 97.1h1v.1h-1zM205.4 97.1h1v.1h-1zM203.8 97.1h1v.1h-1zM202.2 97.1h1v.1h-1zM200.6 97.1h1v.1h-1zM199 97.1h1v.1h-1zM197.4 97.1h1v.1h-1zM195.8 97.1h1v.1h-1zM194.2 97.1h1v.1h-1zM192.6 97.1h1v.1h-1zM192.2 95.9h.1v1h-.1zM192.2 94.3h.1v1h-.1zM192.2 92.7h.1v1h-.1zM192.2 91.1h.1v1h-.1zM192.2 89.5h.1v1h-.1zM192.2 87.9h.1v1h-.1zM192.2 86.9h1v.1h-1l.1 .3h-.1z"/>
<path d="M192.2 78.3h.1v1h-.1zM192.2 79.9h.1v1h-.1zM192.2 81.5h.1v1h-.1zM192.2 83.1h.1v1h-.1zM191.9 84.3h.2l-.1 .6h.2v-.2h.1v.3h-.4zM191.9 82.7h.2v1h-.2zM191.9 81.1h.2v1h-.2zM191.9 79.5h.2v1h-.2zM191.9 77.9h.2v1h-.2zM191.9 76.9h.4v.8h-.1v-.7h-.2l.1 .3h-.2z"/>
<path d="M193.8 77.4h1v.1h-1zM195.4 77.4h1v.1h-1zM197 77.4h1v.1h-1zM198.6 77.4h1v.1h-1zM200.2 77.4h1v.1h-1zM201.8 77.4h1v.1h-1zM203.4 77.4h1v.1h-1zM205 77.4h1v.1h-1zM206 78h.2v1h-.2zM206 79.6h.2v1h-.2zM206 81.2h.2v1h-.2zM206 82.8h.2v1h-.2zM205 84.3h1v.2h-1zM203.4 84.3h1v.2h-1zM201.8 84.3h1v.2h-1zM200.2 84.3h1v.2h-1zM198.6 84.3h1v.2h-1zM197 84.3h1v.2h-1zM195.4 84.3h1v.2h-1zM193.8 84.3h1v.2h-1zM192.2 84.4l1-.1v.2zM192.2 82.8h.1v1h-.1zM192.2 81.2h.1v1h-.1zM192.2 79.6h.1v1h-.1zM192.2 78h.1v1h-.1zM192.2 77.4h1v.1h-1z"/>
<path d="M229 78.6h1v.1h-1zM230.6 78.6h1v.1h-1zM232.2 78.6h1v.1h-1zM233.3 79.1h.2v1h-.2zM233.3 80.7h.2v1h-.2zM233.3 82.3h.2v1h-.2zM233.3 83.9h.2v1h-.2zM233.3 85.5h.2v1h-.2zM233.3 87.1h.2v1h-.2zM232.4 88.6h1v.1h-1zM230.8 88.6h1v.1h-1zM229.2 88.6h1v.1h-1zM227.6 88.6h1v.1h-1zM227.3 87.3h.2v1h-.2zM227.3 85.7h.2v1h-.2zM227.3 84.1h.2v1h-.2zM227.3 82.5h.2v1h-.2zM227.3 80.9h.2v1h-.2zM227.3 79.3h.2v1h-.2zM227.4 78.6h1v.1h-1z"/>
</g>
<g fill="none" stroke="#111" stroke-width=".3">
<path d="M198.3 73.7h5.2l.2 .1v87.2l-.2 .2h-5.1l-.2-.2zM209.5 70.2h1.8v1.9h-1.8zM211.3 70.6h16.4v1.1h-16.4zM217 63.7h14.1v9.9h-14.1zM227.7 70.2h1.7v1.9h-1.7zM218.8 120.4h9.8v9.8h-9.8zM211.2 155.8l18-.1 .3 .3v3.2l-.3 .3h-17.8l-.2-.3zM233.4 143.2h.5v3.8h-.5zM234.1 169.5h2.8v2.4h-2.8z"/>
<circle cx="223.7" cy="125.3" r="1"/>
<circle cx="231.2" cy="159.5" r=".67"/>
</g>
<g fill="none" stroke="#555" stroke-width=".2">
<path d="M40.6 75.4h1.4v74.1h-1.4M41.2 79.1h.8M198.7 74.5v85.8M217.9 72.9l12.3-.1 .1 .4-12.4 .1zM217.9 69.2h12.3l.1 .4-12.4 .1zM217.9 68.2h12.3l.1 .4-12.4 .1zM217.9 67.2h12.3l.1 .4-12.4 .1zM217.9 66.2h12.3l.1 .4-12.4 .1zM217.9 65.2h12.3l.1 .4-12.4 .1zM217.9 64.2h12.3l.1 .4-12.4 .1zM40.6 93.9h1.4M41.2 97.6h.8"/>
<path d="M41.2 90.2h.8M41.2 86.5h.8M41.2 82.8h.8M40.6 112.4h1.4M41.2 119.8h.8M41.2 116.1h.8M41.2 108.7h.8M41.2 105h.8M41.2 101.3h.8M40.6 130.9h1.4M41.2 138.3h.8M41.2 134.6h.8"/>
<path d="M41.2 127.2h.8M41.2 123.5h.8M41.2 145.8h.8M41.2 142h.8M212 156.9h1.3v1.4h-1.3zM214.5 156.5h2.6v2.1h-2.6zM218.2 156.5h2.6v2.1h-2.6zM221.9 156.5h2.5v2.1h-2.5zM225.5 156.5h2.6v2.1h-2.6zM229.1 159.5v10.5a1.47 1.47 0 0 0 1.6 1.7h3.4"/>
<circle cx="223.7" cy="125.3" r="4.5"/>
<circle cx="223.7" cy="125.3" r="2.17"/>
<circle cx="223.7" cy="125.3" r="3.3"/>
</g>
<path d="M19 22h25.4M20 22v150" fill="none" stroke="#333" stroke-width=".2"/>
<g fill="#333">
<path d="M19.6 170.5h.8l-.4 1.5z"/>
<path d="M20 22l.4 1.5h-.8z"/>
</g>
<path d="M25 60.3h18.8M26 60.3v111.7" fill="none" stroke="#333" stroke-width=".2"/>
<g fill="#333">
<path d="M25.6 170.5h.8l-.4 1.5z"/>
<path d="M26 60.3l.4 1.5h-.8z"/>
</g>
<path d="M31 163.7h13.4M32 163.7v8.3" fill="none" stroke="#333" stroke-width=".2"/>
<g fill="#333">
<path d="M31.6 170.5h.8l-.4 1.5z"/>
<path d="M32 163.7l.4 1.5h-.8z"/>
</g>
<path d="M31 75.3h17.6M32 75.3v74.2M31 149.5h17.6" fill="none" stroke="#333" stroke-width=".2"/>
<g fill="#333">
<path d="M31.6 148h.8l-.4 1.5z"/>
<path d="M32 75.3l.4 1.5h-.8z"/>
</g>
<path d="M45 17v4.4M45 18h50M95 17v4.4" fill="none" stroke="#333" stroke-width=".2"/>
<g fill="#333">
<path d="M45 18l1.5-.4v.8z"/>
<path d="M93.5 17.6l1.5 .4-1.5 .4z"/>
<circle cx="91.7" cy="22.8" r=".32"/>
</g>
<path d="M91.7 22.8h13.9" fill="none" stroke="#555" stroke-width=".2"/>
<circle cx="94.3" cy="26.6" r=".32" fill="#333"/>
<path d="M94.3 26.6h11.3" fill="none" stroke="#555" stroke-width=".2"/>
<circle cx="92.7" cy="28.9" r=".32" fill="#333"/>
<path d="M92.7 28.9l11.3 .8h1.6" fill="none" stroke="#555" stroke-width=".2"/>
<circle cx="89.2" cy="38.7" r=".32" fill="#333"/>
<path d="M89.2 38.7h16.4" fill="none" stroke="#555" stroke-width=".2"/>
<circle cx="75.8" cy="58.7" r=".32" fill="#333"/>
<path d="M75.8 58.7h29.8" fill="none" stroke="#555" stroke-width=".2"/>
<circle cx="95.6" cy="59.7" r=".32" fill="#333"/>
<path d="M95.6 59.7l8.4 2.1h1.6" fill="none" stroke="#555" stroke-width=".2"/>
<circle cx="88.3" cy="64.9" r=".32" fill="#333"/>
<path d="M88.3 64.9h17.3" fill="none" stroke="#555" stroke-width=".2"/>
<circle cx="96.9" cy="70.7" r=".32" fill="#333"/>
<path d="M96.9 70.7h8.7" fill="none" stroke="#555" stroke-width=".2"/>
<circle cx="80.1" cy="80.9" r=".32" fill="#333"/>
<path d="M80.1 80.9h25.5" fill="none" stroke="#555" stroke-width=".2"/>
<circle cx="84.2" cy="92" r=".32" fill="#333"/>
<path d="M84.2 92h21.4" fill="none" stroke="#555" stroke-width=".2"/>
<circle cx="90.1" cy="101.3" r=".32" fill="#333"/>
<path d="M90.1 101.3h15.5" fill="none" stroke="#555" stroke-width=".2"/>
<circle cx="90.1" cy="108.7" r=".32" fill="#333"/>
<path d="M90.1 108.7h15.5" fill="none" stroke="#555" stroke-width=".2"/>
<circle cx="90.1" cy="116.1" r=".32" fill="#333"/>
<path d="M90.1 116.1h15.5" fill="none" stroke="#555" stroke-width=".2"/>
<circle cx="90.1" cy="127.2" r=".32" fill="#333"/>
<path d="M90.1 127.2h15.5" fill="none" stroke="#555" stroke-width=".2"/>
<circle cx="90.1" cy="142" r=".32" fill="#333"/>
<path d="M90.1 142h15.5" fill="none" stroke="#555" stroke-width=".2"/>
<circle cx="96.5" cy="152.8" r=".32" fill="#333"/>
<path d="M96.5 152.8h9.1" fill="none" stroke="#555" stroke-width=".2"/>
<circle cx="88.9" cy="156.4" r=".32" fill="#333"/>
<path d="M88.9 156.4h16.7" fill="none" stroke="#555" stroke-width=".2"/>
<circle cx="94" cy="162.9" r=".32" fill="#333"/>
<path d="M94 162.9h11.6" fill="none" stroke="#555" stroke-width=".2"/>
<circle cx="93.7" cy="166.7" r=".32" fill="#333"/>
<path d="M93.7 166.7h11.9" fill="none" stroke="#555" stroke-width=".2"/>
<path d="M169 64.1h5.7M170 64.1v107.9" fill="none" stroke="#333" stroke-width=".2"/>
<g fill="#333">
<path d="M169.6 170.5h.8l-.4 1.5z"/>
<path d="M170 64.1l.4 1.5h-.8z"/>
</g>
<path d="M169 32.8h30.7M170 32.8v23.4M169 56.2h30.7" fill="none" stroke="#333" stroke-width=".2"/>
<g fill="#333">
<path d="M169.6 54.7h.8l-.4 1.5z"/>
<path d="M170 32.8l.4 1.5h-.8z"/>
</g>
<path d="M192 29.3h8.3M200.3 28.3v3.9" fill="none" stroke="#333" stroke-width=".2"/>
<g fill="#333">
<path d="M192 29.3l1.5-.4v.9z"/>
<path d="M198.8 28.9l1.5 .4-1.5 .5z"/>
</g>
<path d="M175.3 66.3v111.9M175.3 177.2h16.7" fill="none" stroke="#333" stroke-width=".2"/>
<g fill="#333">
<path d="M175.3 177.2l1.5-.4v.8z"/>
<path d="M190.5 176.8l1.5 .4-1.5 .4z"/>
</g>
<path d="M192 177.2h41.7M233.7 164.3v13.9" fill="none" stroke="#333" stroke-width=".2"/>
<g fill="#333">
<path d="M192 177.2l1.5-.4v.8z"/>
<path d="M232.2 176.8l1.5 .4-1.5 .4z"/>
<circle cx="232" cy="22.8" r=".32"/>
</g>
<path d="M232 22.8h13.6" fill="none" stroke="#555" stroke-width=".2"/>
<circle cx="231.2" cy="66.2" r=".32" fill="#333"/>
<path d="M231.2 66.2h14.4" fill="none" stroke="#555" stroke-width=".2"/>
<circle cx="229.5" cy="71.2" r=".32" fill="#333"/>
<path d="M229.5 71.2h16.1" fill="none" stroke="#555" stroke-width=".2"/>
<circle cx="206.1" cy="80.9" r=".32" fill="#333"/>
<path d="M206.1 80.9h39.5" fill="none" stroke="#555" stroke-width=".2"/>
<circle cx="230.4" cy="83.7" r=".32" fill="#333"/>
<path d="M230.4 83.7l15.2 .3" fill="none" stroke="#555" stroke-width=".2"/>
<circle cx="208.7" cy="92" r=".32" fill="#333"/>
<path d="M208.7 92h36.9" fill="none" stroke="#555" stroke-width=".2"/>
<circle cx="203.7" cy="98.7" r=".32" fill="#333"/>
<path d="M203.7 98.7h41.9" fill="none" stroke="#555" stroke-width=".2"/>
<circle cx="204.5" cy="108.7" r=".32" fill="#333"/>
<path d="M204.5 108.7h41.1" fill="none" stroke="#555" stroke-width=".2"/>
<circle cx="227" cy="109.5" r=".32" fill="#333"/>
<path d="M227 109.5l17 4.8h1.6" fill="none" stroke="#555" stroke-width=".2"/>
<circle cx="228.7" cy="125.3" r=".32" fill="#333"/>
<path d="M228.7 125.3h16.9" fill="none" stroke="#555" stroke-width=".2"/>
<circle cx="214.2" cy="127.2" r=".32" fill="#333"/>
<path d="M214.2 127.2l31.4 1.2" fill="none" stroke="#555" stroke-width=".2"/>
<circle cx="233.9" cy="145.2" r=".32" fill="#333"/>
<path d="M233.9 145.2h11.7" fill="none" stroke="#555" stroke-width=".2"/>
<circle cx="229.5" cy="155.7" r=".32" fill="#333"/>
<path d="M229.5 155.7h16.1" fill="none" stroke="#555" stroke-width=".2"/>
<circle cx="231.5" cy="159.5" r=".32" fill="#333"/>
<path d="M231.5 159.5h14.1" fill="none" stroke="#555" stroke-width=".2"/>
<circle cx="236.2" cy="169.5" r=".32" fill="#333"/>
<path d="M245.6 168.5h-1.6l-7.8 1M177 193h110M239 186v14M263 186v14" fill="none" stroke="#555" stroke-width=".2"/>
<path d="M10 10h277v190h-277zM177 186h110v14h-110z" fill="none" stroke="#111" stroke-width=".4"/>
<text font-size="2.8" fill="#111" x="179" y="191">AVR DEMO CABINET</text>
<g font-size="2.6" fill="#111">
<text x="57" y="184">FRONT ELEVATION</text>
<text x="196.6" y="184">RIGHT SIDE ELEVATION</text>
</g>
<g font-size="2.2" fill="#111">
<text x="179" y="198">GENERAL ARRANGEMENT</text>
<text x="241" y="192.2">1:12 (A4)</text>
<text x="265" y="192.2">1 OF 3</text>
<text x="241" y="199.2">mm</text>
<text x="265" y="199.2">C · 11 NOV 2026</text>
</g>
<g font-size="2" fill="#111">
<text x="106.4" y="23.5">top frame 1780–1800</text>
<text x="246.4" y="23.5">top frame bars</text>
<text x="106.4" y="27.3">posts 15 × 15</text>
<text x="106.4" y="30.4">perforated back panel</text>
<text x="106.4" y="39.4">screen ≈22″, 460 × 280</text>
<text x="106.4" y="59.4">screen stand</text>
<text x="106.4" y="62.5">worktop 15 thk</text>
<text x="106.4" y="65.6">retractable keyboard tray 440 W</text>
<text x="106.4" y="71.4">push handle (R side)</text>
<text x="246.4" y="66.9">louvres (exhaust)</text>
<text x="246.4" y="71.9">push handle, 23 proud</text>
<text x="246.4" y="99.4">cable box 65 × 18</text>
<text x="106.4" y="102">spare 2U, blank panel</text>
<text x="246.4" y="115">side panel seam</text>
<text x="246.4" y="126">intake fan Ø120</text>
<text x="246.4" y="145.9">cable entry, brush plate on back</text>
<text x="106.4" y="153.5">cable box down to the locker (R side)</text>
<text x="106.4" y="157.1">cable locker + lock, 13 A extension</text>
<text x="246.4" y="156.4">13 A power extension</text>
<text x="246.4" y="160.2">earth stud</text>
<text x="106.4" y="163.6">kick plate</text>
<text x="106.4" y="167.4">3″ castor, lockable</text>
<text x="246.4" y="169.2">13 A plug, lead to floor</text>
</g>
<g font-size="2" fill="#1d4ed8">
<text x="106.4" y="81.6">6 · SHM-KX controller T1 · U18–20</text>
<text x="246.4" y="81.6">SHM-KX (hidden), 169 deep</text>
<text x="246.4" y="84.7">BCD box, inside on back panel</text>
<text x="106.4" y="92.7">5 · HMJK-II OLTC monitor T1 · U15–17</text>
<text x="246.4" y="92.7">HMJK-II (hidden), 200 deep</text>
<text x="106.4" y="109.4">4 · Remote control module T2 · U11–12</text>
<text x="246.4" y="109.4">remote control modules (hidden)</text>
<text x="106.4" y="116.8">3 · Remote control module T1 · U9–10</text>
<text x="106.4" y="127.9">2 · HMIET-I AVR T2 follower · U5–8</text>
<text x="246.4" y="129.1">HMIET-I × 2 (hidden), 267 deep</text>
<text x="106.4" y="142.7">1 · HMIET-I AVR T1 master · U1–4</text>
</g>
<g font-size="2" fill="#555">
<text x="246.4" y="87.2">200 × 120 × 75, size TBC</text>
<text x="246.4" y="111.9">150 deep assumed, TBC</text>
</g>
<g font-size="1.9" fill="#111">
<text x="68.4" y="17.3">600</text>
<text x="194.6" y="28.6">100</text>
<text x="169.3" y="52.4" transform="rotate(-90 169.3 52.4)">screen 1390–1670</text>
<text x="19.3" y="99.1" transform="rotate(-90 19.3 99.1)">1800</text>
<text x="25.3" y="121.9" transform="rotate(-90 25.3 121.9)">1340 worktop</text>
<text x="31.3" y="121.2" transform="rotate(-90 31.3 121.2)">rack 270–1160 · 20U</text>
<text x="169.3" y="122" transform="rotate(-90 169.3 122)">tray 1295</text>
<text x="31.3" y="169.4" transform="rotate(-90 31.3 169.4)">100</text>
<text x="15" y="174.6">FLOOR</text>
<text x="178.7" y="176.5">200 pull-out</text>
<text x="211.2" y="176.5">500</text>
</g>
<g font-size="1.6" fill="#555">
<text x="37.3" y="81.5">U19</text>
<text x="37.3" y="88.9">U17</text>
<text x="37.3" y="96.3">U15</text>
<text x="37.3" y="103.7">U13</text>
<text x="37.4" y="111.1">U11</text>
<text x="38.2" y="118.5">U9</text>
<text x="38.2" y="125.9">U7</text>
<text x="38.2" y="133.3">U5</text>
<text x="38.2" y="140.8">U3</text>
<text x="38.2" y="148.2">U1</text>
</g>
<g font-size="1.5" fill="#666">
<text x="241" y="189">SCALE</text>
<text x="265" y="189">SHEET</text>
<text x="241" y="196">UNITS</text>
<text x="265" y="196">REV</text>
</g>
</svg>
